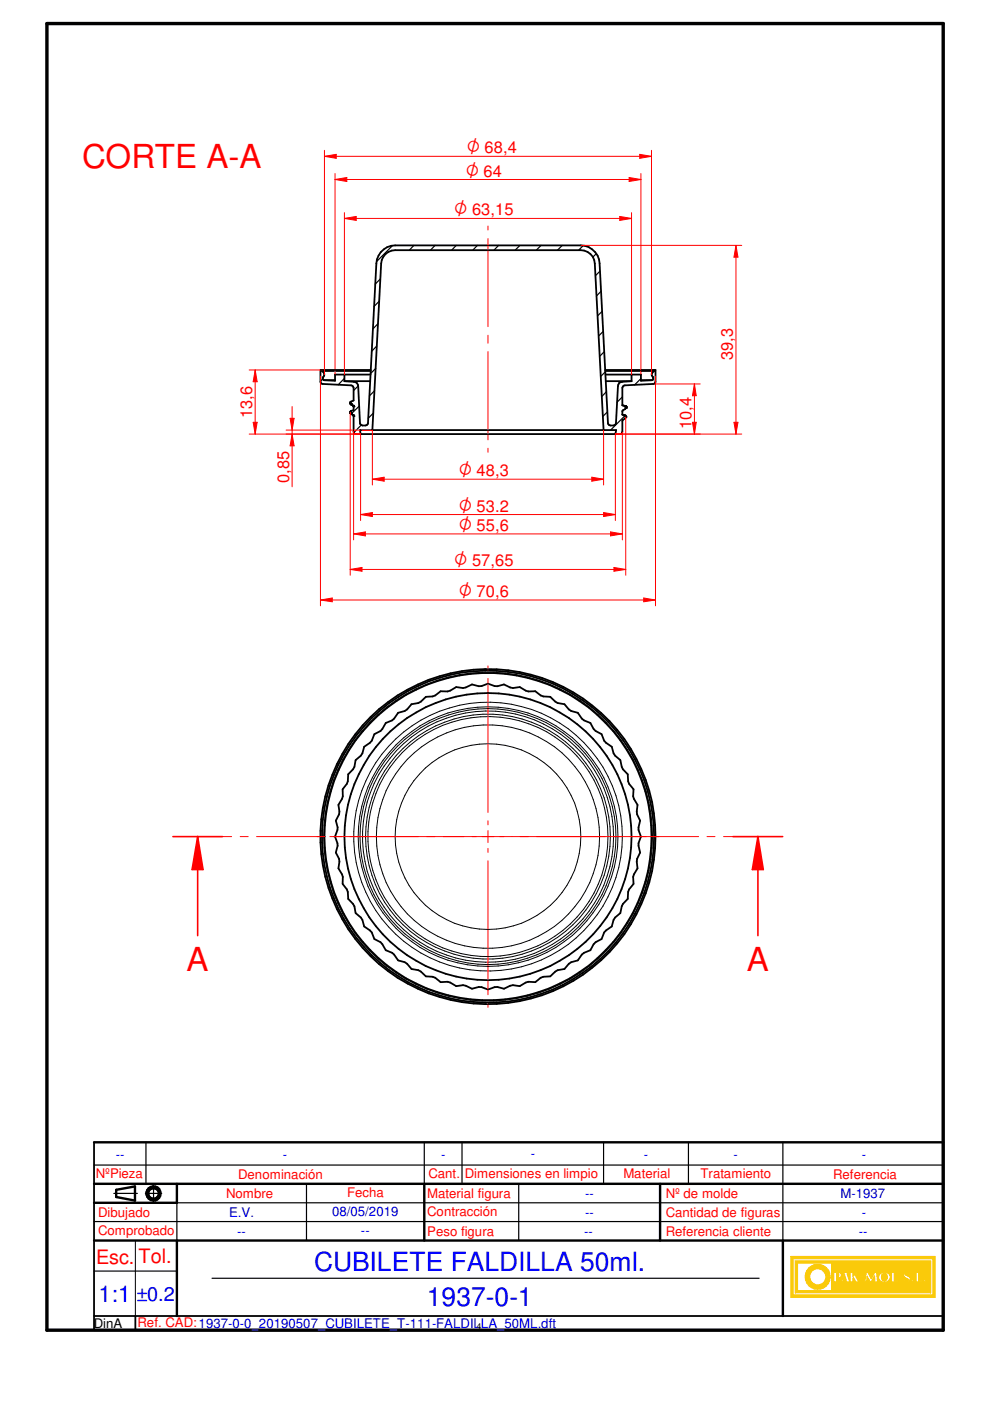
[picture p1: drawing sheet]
<svg xmlns="http://www.w3.org/2000/svg" width="210mm" height="297mm" viewBox="0 0 210 297" stroke-linecap="round" stroke-linejoin="round" font-family="sans-serif">
<path d="M9.9 5h190.1v277h-190.1z" fill="none" stroke="#000" stroke-width=".72"/>
<g fill="none" stroke="#000" stroke-width=".51">
<path d="M19.9 255h17.6M19.9 251h180.1M24.6 252.3v1.5M28.6 251.5v3.1M140 251v12M19.9 263h180.1M166 263v16"/>
<circle cx="32.5" cy="253" r="1.5"/>
<circle cx="32.6" cy="253" r="1.14"/>
</g>
<path d="M19.9 242.2v39.8h180.1v-39.8M19.9 279h180.1M28.7 279v3" fill="none" stroke="#000" stroke-width=".38"/>
<g fill="none" stroke="#000" stroke-width=".25">
<path d="M19.9 247h180.1M19.9 259h180.1M24.1 253h5M30.8 253h3.5M30.9 242.2v8.8M32.6 251.3v3.5M37.5 255v8M65 251v12M98 242.2v8.8M110 251v12M128 242.2v8.8M146 242.2v8.8"/>
<path d="M166 242.2v20.8M19.9 269.5h17.6M45 271h116"/>
</g>
<g fill="#faca0a">
<path d="M167.7 266.4v8.6h30.5v-8.6zM168.1 266.9h29.7v7.7h-29.7z" fill-rule="evenodd"/>
<path d="M168.6 267.3v6.8h28.7v-6.8zM193.1 271.5a.3 .3 0 0 1 .6 0 .3 .3 0 0 1-.6 0zM194.2 269.7h.6v1.9h.8v.2h-1.4zM195.9 271.4l.4-.1v.4l-.3 .1zM169.1 267.8h7.2v5.8h-7.2zM176.8 269.7h.8a.61 .61 0 0 1 .8 .5 .61 .61 0 0 1-.6 .7h-.4v.9h-.6zM179 269.7h.5l.6 2.1h-.6l-.1-.4h-.6l-.2 .4h-.2zM180.3 269.7h.5v.9l.8-.9h.3l-.5 .7 .7 1.4h-.7l-.5-.9-.1 .9h-.5zM182.2 270.6h.8v.2h-.8zM183.7 269.7h.3l.7 1.4 .8-1.4h.3l.3 2.1h-.6l-.1-1.2-.7 1.2h-.2l-.6-1.2-.2 1.2h-.4zM186.4 270.2a1.19 1.19 0 0 1 1.7-.4 1.19 1.19 0 0 1 .3 1.7 1.2 1.2 0 0 1-1.5 .2 1.2 1.2 0 0 1-.5-1.5zM189 269.7h.6v1.9h.8v.2h-1.4zM191.6 270a.73 .73 0 0 1 .8-.3 .73 .73 0 0 1 .6 .6l-.3 .1a.35 .35 0 0 0-.3-.5 .35 .35 0 0 0-.4 .4l.3 .1a.74 .74 0 0 1 .6 1.1 .74 .74 0 0 1-1.2 .1l-.1-.5h.2v.3a.35 .35 0 0 0 .5 .2 .35 .35 0 0 0 .1-.5 .88 .88 0 0 1-.8-1.1z" fill-rule="evenodd"/>
</g>
<g fill="none" stroke="#faca0a" stroke-width=".25">
<path d="M176.8 269.7h.8a.63 .63 0 0 1 .7 .3 .63 .63 0 0 1 0 .8l-.9 .1v.9h-.6zM179 269.7h.5l.6 2.1h-.6l-.1-.4h-.6l-.2 .4h-.2zM180.3 269.7h.5v.9l.8-.9h.3l-.5 .7 .7 1.4h-.7l-.5-.9-.1 .9h-.5zM183.7 269.7h.3l.7 1.4 .8-1.4h.3l.3 2.1h-.6l-.1-1.2-.7 1.2h-.2l-.6-1.2-.2 1.2h-.4zM186.4 270.2a1.19 1.19 0 0 1 1.7-.4 1.19 1.19 0 0 1 .3 1.7 1.2 1.2 0 0 1-1.5 .2 1.2 1.2 0 0 1-.5-1.5zM191.8 271.3h.1M192.2 271.7l-.4-.3v-.3h-.2a.73 .73 0 0 0 .4 .7 .73 .73 0 0 0 .8-.1M192.2 271.7h.1M192.2 269.7l-.4 .2-.2 .4a1.24 1.24 0 0 0 .9 1l.1 .1M192.3 269.7h.1M192.3 269.7l.6 .3 .1 .3-.3 .1a.35 .35 0 0 0-.3-.5 .35 .35 0 0 0-.4 .4l1 .6-.2 .8M192.3 270.4h.1"/>
<path d="M192.6 271.4h.1M192.6 271.4l-.4 .3M192.8 271.7h.1"/>
</g>
<path d="M171.3 269.1a2.65 2.65 0 0 1 2.9-.9 2.65 2.65 0 0 1 1.8 2.4h-.9a1.75 1.75 0 0 0-2.6-1.4 1.75 1.75 0 0 0 0 3 1.75 1.75 0 0 0 2.6-1.4h.9a2.66 2.66 0 0 1-3.6 2.4 2.66 2.66 0 0 1-1.1-4.1z" fill-rule="evenodd" fill="#faca0a"/>
<path d="M171.5 268.9a2.65 2.65 0 0 1 2.8-.7 2.65 2.65 0 0 1 1.7 2.4h-.9a1.74 1.74 0 0 0-2.6-1.4 1.74 1.74 0 0 0 0 3 1.74 1.74 0 0 0 2.6-1.4h.9a2.65 2.65 0 0 1-3.7 2.3 2.65 2.65 0 0 1-.8-4.2z" fill="none" stroke="#faca0a" stroke-width=".25"/>
<path d="M177.4 270l.4 .2v.4l-.3 .2h-.1z" fill-rule="evenodd" fill="#faca0a"/>
<path d="M177.4 270l.4 .2v.4l-.3 .2h-.1z" fill="none" stroke="#faca0a" stroke-width=".25"/>
<path d="M179.1 270.3l.2 .8h-.5z" fill="#faca0a"/>
<path d="M179.1 270.3l.2 .8h-.5z" fill="none" stroke="#faca0a" stroke-width=".25"/>
<path d="M187.1 270.2a.65 .65 0 0 1 .8-.1 .65 .65 0 0 1 .3 .7 .68 .68 0 0 1-.7 .9 .68 .68 0 0 1-.6-.9z" fill-rule="evenodd" fill="#faca0a"/>
<g fill="none" stroke="#faca0a" stroke-width=".25">
<path d="M167.7 266.4h30.5v8.6h-30.5zM168.1 266.9h29.7v7.7h-29.7zM168.6 267.3h28.7v6.8h-28.7zM169.1 267.8h7.2v5.8h-7.2zM182.2 270.6h.8v.2h-.8zM187.2 270l.3-.1a.9 .9 0 0 1 .6 .9 .9 .9 0 0 1-.6 .9 .96 .96 0 0 1-.3-1.7zM189 269.7h.6v1.9h.8v.2h-1.4zM194.2 269.7h.6v1.9h.8v.2h-1.4zM195.9 271.4l.4-.1v.4l-.3 .1z"/>
<circle cx="193.4" cy="271.5" r=".27"/>
</g>
<path d="M19.9 242.2h180.1M24.6 253.8l4 .8M28.6 251.5l-4 .8M37.5 251v4M90 251v12M37.5 263v16" fill="none" stroke="#000" stroke-width=".51"/>
<path d="M37.5 255h162.5M90 242.2v8.8" fill="none" stroke="#000" stroke-width=".25"/>
<g fill="none" stroke="#000" stroke-width=".21">
<path d="M28.7 263v16"/>
<circle cx="103.5" cy="177.4" r="25.4"/>
<circle cx="103.5" cy="177.4" r="23.7"/>
<circle cx="103.5" cy="177.4" r="26.6"/>
<circle cx="103.5" cy="177.4" r="28.5"/>
<circle cx="103.5" cy="177.4" r="25.9"/>
<circle cx="103.5" cy="177.4" r="27.6"/>
<circle cx="103.5" cy="177.4" r="19.7"/>
<circle cx="103.5" cy="177.4" r="27.1"/>
<circle cx="103.5" cy="177.4" r="34.9"/>
</g>
<g fill="none" stroke="#000" stroke-width=".38">
<path d="M79.4 155.7l1.3-.7 1.1-1.7 1.3-.6 1.3-1.6 1.4-.4 .5-.3 .9-1.1 1.5-.2 .5-.3 1.1-1.1h1.4l.6-.3 1.1-.8h1.5l1.8-.9 1.5 .2 1.9-.8 1.4 .4h.6l1.4-.6 1.4 .6h.6l1.3-.4 2 .8 1.4-.2 1.8 .9h1.5l1.1 .8 .6 .3h1.5l1.5 1.4 1.5 .2 .9 1.1 .5 .3 1.4 .4 .9 1.3 .4 .3 1.4 .6 .7 1.3 .4 .4 1.3 .7 .5 1.4 1.6 1.2 .4 1.4 .3 .5 1.1 1 .3 1.4 .3 .5 1 1.1 .1 1.4 .2 .6 .9 1.1-.1 1.5 1 1.8-.2 1.5 .1 .6 .6 1.3-.3 1.4v.6l.5 1.4-.5 1.4 .3 2-.6 1.3-.1 .6 .2 1.4-1 1.8 .1 1.5-.9 1.2-.2 .5-.1 1.5-1 1-.3 .6-.3 1.4-1.1 .9-.3 .5-.4 1.4-1.6 1.3-.5 1.4-1.3 .7-.4 .4-.7 1.3-1.4 .5-.4 .4-.9 1.2-1.4 .4-.5 .3-.9 1.1-1.5 .3-1.5 1.3-1.5 .1-.6 .2-1.1 .9h-1.5l-1.8 .9-1.4-.2-2 .7-1.3-.3h-.6l-1.4 .5-1.4-.5h-.6l-1.4 .3-1.9-.7-1.5 .2-1.8-.9h-1.5l-1.1-.9-.6-.2-1.4-.1-1.1-1-.5-.3-1.5-.3-.9-1.1-.5-.3-1.4-.4-1.3-1.6-1.3-.5-1.1-1.7-1.3-.7-.6-1.4-.4-.4-1.2-.9-.4-1.4-.3-.5-1.1-.9-.3-1.4-1.3-1.6-.1-1.5-.2-.5-.9-1.2 .1-1.5-.9-1.8 .2-1.4-.1-.6-.7-1.3 .4-1.5-.1-.5-.5-1.4 .5-1.4 .1-.6-.4-1.4 .7-1.3 .1-.6-.2-1.5 .9-1.8-.1-1.5 .9-1.1 .2-.6 .1-1.4 1.3-1.6 .3-1.4 1.1-1 .3-.5 .4-1.4 1.6-1.2z"/>
<circle cx="103.4" cy="177.4" r="34.7"/>
<circle cx="103.5" cy="177.4" r="35.5"/>
<circle cx="103.5" cy="177.4" r="35.2"/>
<circle cx="103.5" cy="177.4" r="30.4"/>
</g>
<g fill="none" stroke="#f00" stroke-width=".21">
<path d="M41.9 177.4h7.2M50.9 177.4h1.7M54.4 177.4h14.5M70.7 177.4h1.7M74.2 177.4h14.5M90.5 177.4h1.7M94 177.4h14.5M110.3 177.4h1.7M113.8 177.4h14.5M130.1 177.4h1.7M133.6 177.4h14.5M149.9 177.4h1.7"/>
<path d="M153.4 177.4h7.3"/>
</g>
<path d="M47.2 177.4h-5.3v21M155.4 177.4h5.3" fill="none" stroke="#f00" stroke-width=".34"/>
<path d="M41.9 177.4l1.2 7h-2.4z" fill="#f00"/>
<path d="M41.9 177.4l1.2 7h-2.4zM160.7 177.4v21" fill="none" stroke="#f00" stroke-width=".34"/>
<path d="M160.7 177.4l1.1 7h-2.3z" fill="#f00"/>
<path d="M36.7 177.4h5.2M160.7 177.4l1.1 7h-2.3zM160.7 177.4h5.2" fill="none" stroke="#f00" stroke-width=".34"/>
<g fill="none" stroke="#000" stroke-width=".25">
<path d="M80.6 59.1l-1.1 1.1M83.2 52.1l-3.4 3.4M87.8 52l-1 1M92.2 52l-.9 1M96.7 52l-.9 1M101.2 52l-1 1M105.7 52l-1 1M110.2 52l-1 1M114.7 52l-1 1M119.2 52l-1 1M123.7 52.1l-1 .9M126.4 53.8l-.7 .7"/>
<path d="M127.2 57.5l-1 1M79.7 78.1l-1.1 1.1M79.9 73.4l-1.1 1.1M80.1 68.6l-1 1.1M80.4 63.9l-1.1 1.1M127.5 61.7l-1 1M127.7 66l-1 1M127.9 70.3l-1 .9M128.1 74.5l-.9 1M128.4 78.8l-1 1M68.5 80.3l-.6 .6M73 80.2l-1.3 1.4"/>
<path d="M75.9 81.8l-.9 1M76.2 86.1l-1.7 1.7M76.6 90.1l-1.6 1.6M79.2 87.6l-1.1 1.1M79.4 82.8l-1.1 1.1M128.6 83.1l-1 1M128.8 87.3l-1 1M132 84.2l-1.2 1.1M132.5 88.1l-3 3.1M135.9 80.3l-1.4 1.3"/>
</g>
<g fill="none" stroke="#000" stroke-width=".38">
<path d="M68.3 78.7h10.3M68.3 78.7l.3 .3a.78 .78 0 0 1-.1 1.1v.3l.2 .2M68.3 78.4v.3M73 79.4v1.4M78.6 79.4h-7.6v1.3l-2.3-.1M78.6 78.4h-10.7v2.5l.3 .4 6.3 .4 .4 .3 .1 2.9-.7 .3v.3l.6 .6 .1 .9-.7 .2M128.3 78.4h10.7v2.5l-.2 .4-6.3 .4-.5 .3v3.9l.5 .2 .2 .4-.2 .2-.5 .4v.8l.5 .2M128.4 78.7h10.3M128.4 79.4h7.5v1.3l2.4-.1M133.9 79.4v1.4M138.7 78.7l-.4 .3a.72 .72 0 0 0 .2 1.1l-.1 .4-.1 .1M138.7 78.4v.3"/>
<path d="M68.7 80.6h2.3M73 80.8l2 .1a.94 .94 0 0 1 .9 1l.5 8.1a1.16 1.16 0 0 0 1.4 .1l.2-.4 1.8-33.9a4 4 0 0 1 4-3.8h39.3a4.1 4.1 0 0 1 4 3.8l1.9 34.2a1.16 1.16 0 0 0 1.3 .1l.3-.4 .4-7.8a.87 .87 0 0 1 1-1l1.9-.1M73 80.8h5.5M74.3 87.3v.2M74.3 87.5l.7 .7M74.5 85.8l.5 .3M74.8 88l.2 .2M75 88.2v3.3v.3l.5 .2h56l.4-.2 .1-2.7 .5-.4 .2-.4M76.5 92l-.2-.8h54.3l-.1 .8M79 91.2l1.8-35.3a2.96 2.96 0 0 1 3-2.9h39.3a2.96 2.96 0 0 1 3 2.9l1.9 35.3M128.4 80.8h5.5M132 87.9l.3 .1"/>
<path d="M132 85.9l.4 .1M132.4 88.1l.2 .1M132.5 88.2h.1M132.6 88.2l.1 .1M135.9 80.6h2.4"/>
</g>
<g fill="#000">
<circle cx="74.3" cy="87.3" r=".19"/>
<circle cx="74.3" cy="87.5" r=".19"/>
<circle cx="74.3" cy="85.6" r=".19"/>
<circle cx="74.3" cy="85.5" r=".19"/>
<circle cx="74.3" cy="87.6" r=".19"/>
<circle cx="74.3" cy="87.7" r=".19"/>
<circle cx="74.3" cy="85.7" r=".19"/>
<circle cx="74.4" cy="87.7" r=".19"/>
<circle cx="74.4" cy="87.8" r=".19"/>
<circle cx="74.4" cy="85.7" r=".19"/>
<circle cx="74.4" cy="85.8" r=".19"/>
<circle cx="74.5" cy="85.8" r=".19"/>
<circle cx="74.8" cy="88" r=".19"/>
<circle cx="74.9" cy="86" r=".19"/>
<circle cx="75" cy="86.2" r=".19"/>
<circle cx="75" cy="88.2" r=".19"/>
<circle cx="132.4" cy="88.1" r=".19"/>
<circle cx="132.4" cy="86.1" r=".19"/>
<circle cx="132.5" cy="86.1" r=".19"/>
<circle cx="132.5" cy="88.1" r=".19"/>
<circle cx="132.6" cy="86.1" r=".19"/>
<circle cx="132.6" cy="86.2" r=".19"/>
<circle cx="132.7" cy="86.5" r=".19"/>
<circle cx="132.7" cy="88.4" r=".19"/>
<circle cx="132.7" cy="86.3" r=".19"/>
</g>
<path d="M103.5 47.9v.9M103.5 50.6v18.7M103.5 71.1v1.7M103.5 74.5v18.8M74.3 87.4v34.6M103.5 95v.9M132.7 88.4v33.6M74.3 120.7l2.5-.4v.8z" fill="none" stroke="#f00" stroke-width=".21"/>
<path d="M74.3 120.7l2.5-.4v.8z" fill="#f00"/>
<path d="M130.2 120.3l2.5 .4-2.5 .4z" fill="none" stroke="#f00" stroke-width=".21"/>
<path d="M130.2 120.3l2.5 .4-2.5 .4z" fill="#f00"/>
<path d="M67.9 79.7v48.7M139 79.7v48.7M67.9 127.2l2.5-.4v.8zM74.3 120.7h58.4" fill="none" stroke="#f00" stroke-width=".21"/>
<path d="M67.9 127.2l2.5-.4v.8z" fill="#f00"/>
<path d="M136.5 126.8l2.5 .4-2.5 .4z" fill="none" stroke="#f00" stroke-width=".21"/>
<path d="M136.5 126.8l2.5 .4-2.5 .4z" fill="#f00"/>
<path d="M79 91.2v11.6M128 91.2v11.6M79 101.6l2.4-.4v.8zM67.9 127.2h71.1" fill="none" stroke="#f00" stroke-width=".21"/>
<path d="M79 101.6l2.4-.4v.8z" fill="#f00"/>
<path d="M125.5 101.2l2.5 .4-2.5 .4z" fill="none" stroke="#f00" stroke-width=".21"/>
<path d="M125.5 101.2l2.5 .4-2.5 .4z" fill="#f00"/>
<path d="M71 36.8v42.6M71 38.1l2.5-.5v.9zM135.9 36.8v42.6M79 101.6h49" fill="none" stroke="#f00" stroke-width=".21"/>
<path d="M71 38.1l2.5-.5v.9z" fill="#f00"/>
<path d="M133.4 37.6l2.5 .5-2.5 .4z" fill="none" stroke="#f00" stroke-width=".21"/>
<path d="M133.4 37.6l2.5 .5-2.5 .4z" fill="#f00"/>
<path d="M71 38.1h64.9M73 45.1v34.3M73 46.3l2.5-.4v.8zM133.9 45.1v34.3" fill="none" stroke="#f00" stroke-width=".21"/>
<path d="M73 46.3l2.5-.4v.8z" fill="#f00"/>
<path d="M131.4 45.9l2.5 .4-2.5 .4z" fill="none" stroke="#f00" stroke-width=".21"/>
<path d="M131.4 45.9l2.5 .4-2.5 .4z" fill="#f00"/>
<path d="M68.8 31.9v47.5M68.8 33.1l2.5-.4v.9zM138.1 31.9v47.5M73 46.3h60.9" fill="none" stroke="#f00" stroke-width=".21"/>
<path d="M68.8 33.1l2.5-.4v.9z" fill="#f00"/>
<path d="M135.6 32.7l2.5 .4-2.5 .5z" fill="none" stroke="#f00" stroke-width=".21"/>
<path d="M135.6 32.7l2.5 .4-2.5 .5z" fill="#f00"/>
<path d="M68.8 33.1h69.3M130.5 92h18M138.5 81.4h10M146.8 89.5h.8l-.4 2.5z" fill="none" stroke="#f00" stroke-width=".21"/>
<path d="M146.8 89.5h.8l-.4 2.5z" fill="#f00"/>
<path d="M147.2 81.4l.4 2.5h-.8z" fill="none" stroke="#f00" stroke-width=".21"/>
<path d="M147.2 81.4l.4 2.5h-.8z" fill="#f00"/>
<path d="M123.1 52h34.2M130.5 92h26.8M147.2 81.4v10.6M155.6 89.5h.9l-.5 2.5z" fill="none" stroke="#f00" stroke-width=".21"/>
<path d="M155.6 89.5h.9l-.5 2.5z" fill="#f00"/>
<path d="M156 52l.5 2.5h-.9z" fill="none" stroke="#f00" stroke-width=".21"/>
<path d="M156 52l.5 2.5h-.9z" fill="#f00"/>
<path d="M156 52v40M75 91.5v23M132 91.5v23M75 113.2l2.5-.4v.8z" fill="none" stroke="#f00" stroke-width=".21"/>
<path d="M75 113.2l2.5-.4v.8z" fill="#f00"/>
<path d="M129.5 112.8l2.5 .4-2.5 .4z" fill="none" stroke="#f00" stroke-width=".21"/>
<path d="M129.5 112.8l2.5 .4-2.5 .4z" fill="#f00"/>
<path d="M76.5 92v18.4M130.5 92v18.4M75 113.2h57M76.5 109.1l2.5-.4v.8z" fill="none" stroke="#f00" stroke-width=".21"/>
<path d="M76.5 109.1l2.5-.4v.8z" fill="#f00"/>
<path d="M128 108.7l2.5 .4-2.5 .4z" fill="none" stroke="#f00" stroke-width=".21"/>
<path d="M128 108.7l2.5 .4-2.5 .4z" fill="#f00"/>
<path d="M60.7 91.2h18.3M60.7 92h15.8M61.5 88.7h.9l-.5 2.5zM76.5 109.1h54" fill="none" stroke="#f00" stroke-width=".21"/>
<path d="M61.5 88.7h.9l-.5 2.5z" fill="#f00"/>
<path d="M61.9 92l.5 2.5h-.9z" fill="none" stroke="#f00" stroke-width=".21"/>
<path d="M61.9 92l.5 2.5h-.9z" fill="#f00"/>
<path d="M52.8 78.4h15.5M52.8 92h23.7M53.7 89.5h.8l-.4 2.5zM61.9 86.2v17" fill="none" stroke="#f00" stroke-width=".21"/>
<path d="M53.7 89.5h.8l-.4 2.5z" fill="#f00"/>
<path d="M54.1 78.4l.4 2.5h-.8z" fill="none" stroke="#f00" stroke-width=".21"/>
<path d="M54.1 78.4l.4 2.5h-.8z" fill="#f00"/>
<g fill="none" stroke="#f00" stroke-width=".21">
<path d="M54.1 78.4v13.6M103.5 141.2v.9M103.5 143.8v28.5M67.3 177.4h.9M69.9 177.4h28.4M100.1 177.4h.9M102.2 177.4h2.5M103.5 174v.9M103.5 176.1v2.5M103.5 179.9v.8M106 177.4h.8M108.6 177.4h28.4"/>
<path d="M138.8 177.4h.9M103.5 182.5v28.4M103.5 212.7v.9"/>
</g>
<g font-size="7" fill="#f00">
<text x="17.4" y="35.6">CORTE A-A</text>
<text x="39.5" y="205.9">A</text>
<text x="158.3" y="205.9">A</text>
</g>
<g font-size="5.6" fill="#00f">
<text x="66.6" y="269.4">CUBILETE FALDILLA 50ml.</text>
<text x="90.5" y="276.9">1937-0-1</text>
</g>
<text font-size="4.9" fill="#00f" x="20.9" y="276">1:1</text>
<g font-size="4.2" fill="#f00">
<text x="20.4" y="267.9">Esc.</text>
<text x="29.3" y="267.9">Tol.</text>
</g>
<text font-size="4.2" fill="#00f" x="28.9" y="275.8">±0.2</text>
<g font-size="3.9" fill="#f00">
<text x="99" y="32.5">O 68,4</text>
<text x="98.8" y="37.4">O 64</text>
<text x="96.3" y="45.7">O 63,15</text>
<text x="97.3" y="101">O 48,3</text>
<text x="97.3" y="112.6">O 55,6</text>
<text x="97.3" y="108.5">O 53.2</text>
<text x="96.3" y="120.1">O 57,65</text>
<text x="97.3" y="126.6">O 70,6</text>
</g>
<g font-size="3.5" fill="#f00">
<text x="155.4" y="76.3" transform="rotate(-90 155.4 76.3)">39,3</text>
<text x="53.5" y="88.6" transform="rotate(-90 53.5 88.6)">13,6</text>
<text x="146.6" y="91" transform="rotate(-90 146.6 91)">10,4</text>
<text x="61.3" y="102.4" transform="rotate(-90 61.3 102.4)">0,85</text>
</g>
<g font-size="2.8" fill="#00f">
<text x="24.6" y="245.7">--</text>
<text x="60" y="245.7">-</text>
<text x="93.5" y="245.7">-</text>
<text x="112.5" y="245.6">-</text>
<text x="136.5" y="245.7">-</text>
<text x="155.5" y="245.7">-</text>
<text x="182.7" y="245.7">-</text>
<text x="48.6" y="258">E.V.</text>
<text x="70.4" y="257.9">08/05/2019</text>
<text x="124" y="258">--</text>
<text x="124" y="254">--</text>
<text x="178.2" y="254">M-1937</text>
<text x="182.8" y="257.9">-</text>
<text x="50.3" y="262">--</text>
<text x="76.5" y="261.9">--</text>
<text x="123.8" y="262">--</text>
<text x="182.1" y="262.1">--</text>
</g>
<g font-size="2.8" fill="#f00">
<text x="20.3" y="249.7">NºPieza</text>
<text x="50.5" y="250">Denominación</text>
<text x="90.8" y="249.7">Cant.</text>
<text x="98.6" y="249.7">Dimensiones en limpio</text>
<text x="132.2" y="249.7">Material</text>
<text x="148.5" y="249.7">Tratamiento</text>
<text x="176.7" y="250">Referencia</text>
<text x="20.8" y="257.9">Dibujado</text>
<text x="47.9" y="254">Nombre</text>
<text x="73.6" y="253.8">Fecha</text>
<text x="90.6" y="253.9">Material figura</text>
<text x="90.6" y="257.9">Contracción</text>
<text x="141.1" y="254">Nº de molde</text>
<text x="141.1" y="257.9">Cantidad de figuras</text>
<text x="20.8" y="261.9">Comprobado</text>
<text x="90.6" y="262">Peso figura</text>
<text x="141.1" y="262">Referencia cliente</text>
<text x="29.2" y="281.4">Ref. CAD:1937-0-0_20190507_CUBILETE_T-111-FALDILLA_50ML.dft</text>
</g>
<text font-size="2.8" x="19.9" y="281.5">DinA</text>
<text font-size="1.7" x="101.1" y="281.7">4</text>
</svg>
